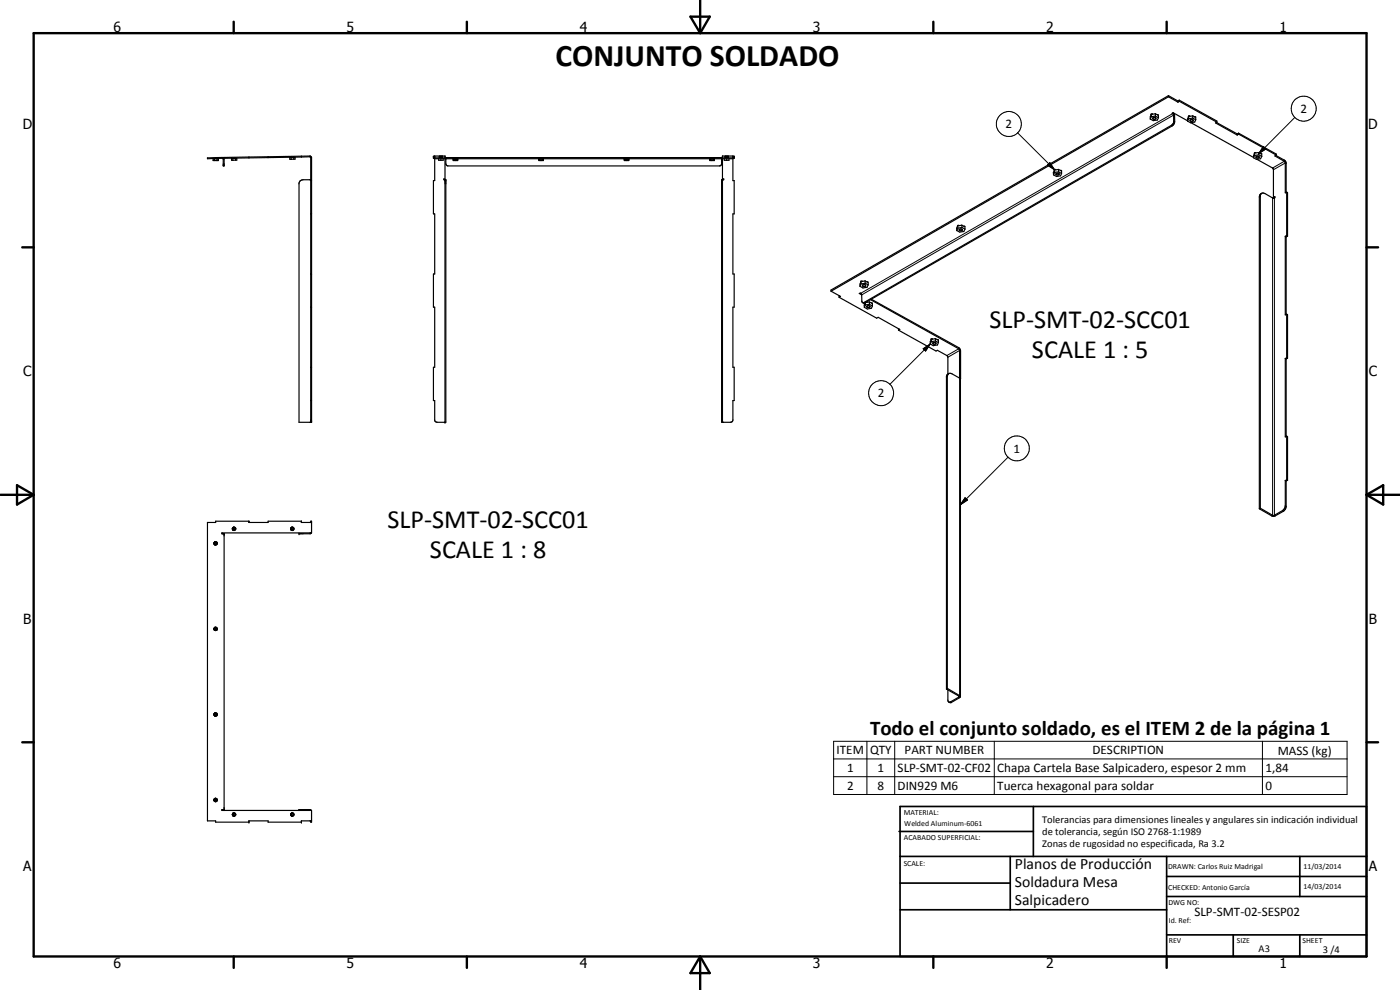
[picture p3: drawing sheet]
<svg xmlns="http://www.w3.org/2000/svg" width="420mm" height="297mm" viewBox="0 0 420 297" stroke-linecap="round" stroke-linejoin="round" font-family="sans-serif">
<g fill="none" stroke="#000" stroke-width=".35">
<path d="M345.5 34.2l-.3 1.5M345.5 34.2v.8M345.5 35l-.3 .7M346 35.3l.5-.1 .4 .2a.42 .42 0 0 1-.5 .4 .42 .42 0 0 1-.4-.5zM346.7 34.1l-1.2 .1M346.7 34.1l.9 .4 .1 .8M346.7 34.1v.7M346.7 34.8l1 .5M346.7 34.8l-1.2 .2M347.7 35.3l-.4 .7-1.2 .2-.9-.5M350.7 28.7l-101.3 58.3v.4M350.7 28.7l2.8 1.6"/>
<path d="M350.7 29l2.8 1.6M350.7 29l-101.3 58.4M350.7 28.7v.3M352.1 33.8l.4 .7v2l-.1 .6-.6 .7-92.2 53M352.1 33.8l-.3 .2 .4 .5v2.1l-.6 1-92.2 53.1-.5 .1M352.1 33.8l4.3 2.4M353.5 30.3v.3M353.9 30.1l-.4 .2M353.9 30.1l11.3 6.2v.4M353.9 30.1v.3M353.9 30.4l11.3 6.3M353.9 30.4l-.4 .2"/>
<path d="M356.7 34.8l-.3 1.5M356.7 34.8v.8M356.7 35.6l-.3 .7M357.2 36.1a.53 .53 0 0 1 .5-.3 .53 .53 0 0 1 .4 .4l-.7 .2zM357.5 36.8l18.7 10.4M358 34.8l.8 .3v.8M358 34.8h-1.3M358 34.8v.6M358 35.4l.8 .5M358 35.4l-1.3 .2M358.8 35.9l-.2 .7-1.3 .2-.9-.5M365.1 36.7l6.2 3.5"/>
<path d="M365.2 36.7l-.4 .2 6.5 3.6M371.7 40l11.3 6.2v.3M371.7 40l-.4 .2M371.7 40l.1 .3M64 47.5v.7h1.6l-.1-.6-.3-.1M64 47.5h.9M64.2 47.5l.1 .2M64.3 47.7v.5M64.7 47.3l-2.4 .1v.2l2.5-.1M64.7 47.3l.1 .2M65.1 47.5v.7M66.7 47.5l.3 .3v2h.3l-.1-2.3"/>
<path d="M69.5 47.5v.6h.4M69.5 47.5h.9M69.8 47.5h.1M69.9 47.5v.6M70.6 47.5l.1 .5M70.7 48l-.8 .1M70.8 47.5h.3v.5h-.4M74.7 47.1l-10 .2M74.7 47.4l-9.9 .1M74.7 47.1v.3M80.5 47l-5.8 .1M80.5 47l12.6-.2 .4 .5v79.4h-3.8v-71.8a1.18 1.18 0 0 1 1.3-1h2.2"/>
<path d="M80.5 47.3l-5.8 .1M80.5 47v.3M86.9 47.2l.1 .6h.4M87.1 47.2h.9M87.3 47.2h.1M87.4 47.2v.6M88.2 47.2v.6M88.2 47.8h-.8M88.3 47.2h.2v.6h-.3M90.5 47.1l2.5-.1 .2 .3v79.4M90.5 47.1l-10 .2M90.5 46.9v.2"/>
<path d="M93.2 54.2h.3M130.1 47.3h.4v6.9h-.4v10h.4v18h-.4v10h.4v18h-.4v10h.4v6l.3 .4 .4 .1h2.6v-72.8h-.6v-.2h.4v-6.1M130.1 47h.4l-.4 .1M130.5 47.5h-.4v-.6l3.5-.1v.5h83.2v-.5l3.5 .1v.6h-.3M130.5 47.6h89.5M130.5 47.4h89.5M131.6 47.6v.5h1.4v-.5M131.8 46.9h1M131.8 47.2h1M132.3 47.6v.5M133.6 53.9v72.8M133.8 47.6v1.7l.6 .5h81.5l.7-.5v-1.7"/>
<path d="M136.2 47.6h-.2v.6h1.4l-.2-.6M136.2 47.6v.1M136.6 47.6v.1M136.7 47.6v.6M136.9 47.6v.1M137.2 47.6v.1M161.9 47.6h-.2v.6h1.4v-.6h-.2M161.9 47.6v.1M162.2 47.6v.1M162.4 47.6v.6M162.5 47.6v.1M162.9 47.6v.1"/>
<path d="M187.5 47.6h-.1v.6h1.3v-.6h-.2M187.5 47.6v.1M187.9 47.6v.1M188 47.6v.6M188.2 47.6v.1M188.5 47.6v.1M213.2 47.6h-.2v.6h1.4v-.6h-.2M213.2 47.6v.1M213.5 47.6v.1M213.7 47.6v.6M213.9 47.6v.1M214.2 47.6v.1"/>
<path d="M216.8 53.9v72.8M217.4 47.6v.5h1.4v-.5M217.6 46.9h1M217.6 47.2h1M218.1 47.6v.5M220.3 47.3h-.3v6.9h.3v10h-.3v18h.3v10h-.3v18h.3v10h-.3v5.8l-.3 .5-.5 .2h-2.6v-72.8h.6v-.2h-.4v-6.1M220.3 47h-.3l.3 .1M316.5 50.9l-.4 .8 .1 .8M316.5 50.9v.8M316.5 51.7l-.3 .8M317 52.1l.4-.2 .5 .4-.9 .2zM317.7 50.8l-1.2 .1"/>
<path d="M317.7 50.8l.9 .4v.9M317.7 50.8v.8M317.7 51.6l.9 .5M317.7 51.6l-1.2 .1M318.6 52.1l-.3 .6-1.2 .3-.9-.5M371.3 40.2v.3M371.8 40.3l11.2 6.2M371.8 40.3l-.5 .2M376.5 46.1l-.3 1.2M376.5 45.8v.9M376.5 45.8v.2M376.5 46.7l-.3 .6"/>
<path d="M377 47a.48 .48 0 0 1 .5-.2 .48 .48 0 0 1 .4 .5l-.8 .1zM377.2 47.8l4.9 2.9 .1 8.5M377.7 45.8h-1.2M377.7 45.8l1 .3v.8M377.7 45.8l.1 .6M377.8 46.4l.9 .5M377.8 46.4l-1.3 .3M378.4 58.2l-.2 .5v93.8M378.7 58l-.3 .2M378.7 46.9l-.4 .7-1.2 .2-.9-.5M382.2 59.2l.4-.2-.1 .4M382.2 59.2l.3 .2"/>
<path d="M382.5 59.4h-.5l-2.4-1.3a1.11 1.11 0 0 0-1.7 1v93.6M382.9 46.6l2.7 1.5 .4 .8v8.8M383 46.5l-.4 .3 2.9 1.6 .2 .4v9.1l.5-.2M386.2 57.7l.2 .1v13.1M386.2 57.7v13M93.2 64.2h.3M287.4 67.6l-.3 .9v.7M287.4 67.6l.1 .9M287.5 68.5l-.4 .7M287.9 68.9l.7-.2 .2 .3a.54 .54 0 0 1-.5 .2 .54 .54 0 0 1-.4-.3zM288.7 67.6h-1.3M288.7 67.6l.9 .3v.8"/>
<path d="M288.7 67.6v.6M288.7 68.2l.9 .5M288.7 68.2l-1.2 .3M289.6 68.7l-.3 .8-1.3 .1-.9-.4M385.7 70.9v23.6l.5-.2M385.7 70.9l.3 .2M386 71.1v23.3M386.2 70.7l-.5 .2M386.2 70.7l.2 .2M386.4 70.9l-.4 .2M93.2 92.2h.3M93.2 82.2h.3"/>
<path d="M249.4 87.4l2.9 1.5-.5 .3M251.8 89.2l11.3 6.3 .5-.3 6.4 3.6-.3 .3M252 88.8l-.2 .4M257.9 88.1l.3-.2 .4 .6zM258.4 84.4l-.3 1.5M258.4 84.4v.8M258.4 85.2l-.3 .7M258.6 88.5v2l.5 .4 .5-.1M258.9 85.5l.5-.1 .3 .2a.42 .42 0 0 1-.4 .4 .42 .42 0 0 1-.4-.5zM259.6 90.8l-.2 1.4M259.6 84.3l-1.2 .1M259.6 84.3l1 .4v.8"/>
<path d="M259.6 84.3l.1 .7M259.7 85l.9 .5M259.7 85l-1.3 .2M259.7 90.8v.7M259.7 91.5l-.3 .7M260.2 91.9h.9a.42 .42 0 0 1-.5 .4 .42 .42 0 0 1-.4-.4zM260.6 85.5l-.4 .7-1.2 .2-.9-.5M260.9 90.6h-.9M260.9 90.6l.9 .4v.8M260.9 90.6v.7M260.9 91.3l.9 .5M260.9 91.3l-1.2 .2"/>
<path d="M261.3 89.9l26.5 14.8 .2 .3v8.5M261.5 89.8l26.2 14.5 .6 1v8.4M261.8 91.8l-.3 .7-1.2 .2-.9-.5M269.7 99.1l11.2 6.2 .4-.2 3 1.6 .2 .5v5M269.8 98.7l-.1 .4M386.2 94.3l.2 .1v13.1M386.2 94.3v13M93.2 110.2h.3M279.5 101.7l-.3 1.5M279.5 101.7v.8M279.5 102.5l-.3 .7M279.9 102.9l.8-.1a.42 .42 0 0 1-.2 .6 .42 .42 0 0 1-.5-.3z"/>
<path d="M280.7 101.6l-1.2 .1M280.7 101.6l.9 .4v.8M280.7 101.6v.7M280.7 102.3l.9 .5M280.7 102.3l-1.2 .2M281.6 102.8l-.3 .7-1.2 .2-.9-.5M284.5 112.3l-.5 .6v93.9M284.8 112.1l-.3 .2M288 113.5l.2 .2M288 113.5l.3 .2M288 113.5l-2.3-1.3a.88 .88 0 0 0-1-.1 .88 .88 0 0 0-.4 .9v93.5M288.2 113.7h.1"/>
<path d="M288.2 113.7v95.3M385.7 107.6v23.5l.5-.2M385.7 107.6l.3 .1M386 107.7v23.3M386.2 107.3l-.5 .3M386.2 107.3l.2 .2M386.4 107.5l-.4 .2M93.2 120.2h.3M386.2 130.9l.2 .2v13M386.2 130.9v13M69.8 158.6v.1M69.8 158.7l.1 .3"/>
<path d="M69.9 158.3a.51 .51 0 0 1 .7 0 .51 .51 0 0 1 0 .7 .51 .51 0 0 1-.7 0M69.9 158.3l-.1 .3M70 158.7v.1M70.1 158.4l-.1 .3M70.1 158.4h.3a.31 .31 0 0 1 .1 .5 .31 .31 0 0 1-.5-.2M70.1 158.4l-.1 .2M70.1 158.9l.2 .1M87.4 158.7l.4 .3M87.4 158.7l.1 .1M87.7 158.4l.4 .3-.4 .3M87.7 158.4l-.3 .2M87.7 158.4l-.3 .3"/>
<path d="M89.7 159.9v.2h3.5l.2-.2M93.2 156.8v-.4h.3v3.5h-26.9v.2h.7v82.8h-.7v.3h26.9v3.5h-.3v-.4M93.5 156.8h-3v-.4h-10v.4h-5.8v-.4h-10v.4h-2.4v89.5h2.4v.4h10v-.4h5.8v.4h10v-.4h3M378.2 152.5l-.3 .2M385.7 144.2v7.6l-.5 1.1-3.1 1.8-3.9-2.2M385.7 144.2l.3 .1M386 144.3v7.8l-.5 1-2.9 1.8h-.6l-4.1-2.2M386.2 143.9l-.5 .3M386.2 143.9l.2 .2M386.4 144.1l-.4 .2M64.5 163v.1M64.6 162.7l.4 .1 .1 .3-.3 .2-.3-.1"/>
<path d="M64.6 162.7l-.1 .2M64.6 162.7l-.2 .4 .3 .2M64.5 188.5a.32 .32 0 0 1 .6 .1 .32 .32 0 0 1-.4 .4M64.5 188.5v.3l.2 .2M64.5 188.5l.1 .5M64.4 214.4l.1-.2a.32 .32 0 0 1 .5 .1 .32 .32 0 0 1-.3 .4M64.4 214.4l.3 .3M64.5 214.3v.1M64.5 214.4l.1 .2M284 206.8l3.7 2 .1 .3-2.5 1.5-.5 .1-.3-.6v-3.1M284.3 206.5l3.9 2.5M284.3 206.5l-.3 .3"/>
<path d="M288.2 209l-2.8 1.8-.7-.2M64.5 239.9v.2M64.5 239.8h.5v.4l-.4 .1zM64.4 240.1l.3 .2M69.8 244.3v.2M69.8 244.5l.1 .3M69.9 244l-.1 .3M70 244.5l.1 .1M70.1 244.2l-.1 .1M70.1 243.9l-.2 .1M70.1 244.7h.2M70.3 243.9a.51 .51 0 0 1 .4 .7 .51 .51 0 0 1-.8 .2"/>
<path d="M70.3 243.9l-.4 .1M70.3 243.9l-.2 .1M87.4 244.5l.4 .2M87.5 244.2l-.1 .3M87.5 244.2a.32 .32 0 0 1 .5 .1 .32 .32 0 0 1-.1 .4 .32 .32 0 0 1-.5-.3M87.5 244.2l-.1 .1M87.7 243.9a.5 .5 0 0 1 .6 .6 .5 .5 0 0 1-.8 .3 .5 .5 0 0 1-.1-.8M87.7 243.9l-.3 .1M89.7 243.2v-.3h3.3l.4 .3"/>
<circle cx="87.8" cy="158.7" r=".5"/>
<circle cx="64.7" cy="163" r=".5"/>
<circle cx="64.7" cy="188.7" r=".5"/>
<circle cx="64.7" cy="214.4" r=".5"/>
<circle cx="64.7" cy="240" r=".5"/>
<circle cx="70.3" cy="244.4" r=".3"/>
</g>
<g fill="#000">
<circle cx="130.5" cy="46.8" r=".18"/>
<circle cx="133.6" cy="53.9" r=".18"/>
<circle cx="133.6" cy="46.8" r=".18"/>
<circle cx="133.8" cy="47.3" r=".18"/>
<circle cx="136" cy="47.7" r=".18"/>
<circle cx="136.2" cy="47.6" r=".18"/>
<circle cx="136.2" cy="47.7" r=".18"/>
<circle cx="136.2" cy="47.3" r=".18"/>
<circle cx="137.2" cy="47.3" r=".18"/>
<circle cx="137.2" cy="47.7" r=".18"/>
<circle cx="137.2" cy="47.6" r=".18"/>
<circle cx="137.4" cy="47.7" r=".18"/>
<circle cx="161.7" cy="47.7" r=".18"/>
<circle cx="161.9" cy="47.3" r=".18"/>
<circle cx="161.9" cy="47.6" r=".18"/>
<circle cx="161.9" cy="47.7" r=".18"/>
<circle cx="162.9" cy="47.6" r=".18"/>
<circle cx="163.1" cy="47.7" r=".18"/>
<circle cx="187.4" cy="47.7" r=".18"/>
<circle cx="187.5" cy="47.6" r=".18"/>
<circle cx="188.5" cy="47.6" r=".18"/>
<circle cx="188.7" cy="47.7" r=".18"/>
<circle cx="213" cy="47.7" r=".18"/>
<circle cx="213.2" cy="47.6" r=".18"/>
<circle cx="214.2" cy="47.6" r=".18"/>
<circle cx="214.2" cy="47.7" r=".18"/>
<circle cx="214.4" cy="47.7" r=".18"/>
<circle cx="216.6" cy="47.3" r=".18"/>
<circle cx="216.8" cy="46.8" r=".18"/>
<circle cx="220" cy="46.8" r=".18"/>
<circle cx="288" cy="113.5" r=".18"/>
<circle cx="133.6" cy="126.7" r=".18"/>
<circle cx="74.7" cy="156.4" r=".18"/>
<circle cx="90.5" cy="156.4" r=".18"/>
<circle cx="67.3" cy="160.1" r=".18"/>
<circle cx="89.7" cy="160.1" r=".18"/>
<circle cx="67.3" cy="242.9" r=".18"/>
<circle cx="74.7" cy="246.7" r=".18"/>
<circle cx="89.7" cy="242.9" r=".18"/>
<circle cx="90.5" cy="246.7" r=".18"/>
</g>
<g fill="none" stroke="#000" stroke-width=".3">
<path d="M305.4 39.8l11.1 11.1M351.6 37.6l.2 .2M351.9 33.9l-93.6 54.1M352.2 36.4l.3 .1M352.5 34.7l-.3-.2-93.6 54M388.6 35.2l-10.9 10.9M314.4 49.5l.7-.7 1.4 2.1zM378.2 58.9l-.3 .2M379.2 44l.7 .7-2.2 1.4zM381.9 59.4v95.2M382.5 59.4v95.2M385.4 48v.4l-3.5 2"/>
<path d="M386 49l-.3-.1-3.5 2M259.4 90.7l.2 .1M277.1 104.6l2.1-1.4-1.4 2.1zM279.2 103.2l-12.1 12.1M284.3 113l-.3 .2M287.7 104.3v.3l-3.5 2.1M288 113.5v95.2M288.3 105.3l-.3-.1-3.5 2M302.5 137.2l-14.3 14.2M289.6 149.4l.8 .6-2.2 1.4zM384.9 153.2l.2 .2M385.7 151.8l.3 .1"/>
<path d="M285.3 210.6l.3 .1M287.7 208.8v.4M250.2 222.4h154.1v16h-154.1zM250.2 227.7h154.1M250.2 233h154.1M260.2 222.4v16M268.5 222.4v16M298.4 222.4v16M378.9 222.4v16"/>
<circle cx="302.8" cy="37.2" r="3.7"/>
<circle cx="391.3" cy="32.6" r="3.8"/>
<circle cx="264.4" cy="117.9" r="3.8"/>
<circle cx="305.2" cy="134.5" r="3.8"/>
</g>
<g fill="none" stroke="#000" stroke-width=".71">
<path d="M10.1 9.9h400v277.1h-400zM70.1 6.5v3.4M140.1 6.5v3.4M207.2 5h5.8l-2.9 4.9zM210.1 0v9.9M280.1 6.5v3.4M350.1 6.5v3.4M6.7 74.2h3.4M410.1 74.2h3.5M.1 148.5h10M5.1 145.6l5 2.9-5 2.9zM410.1 148.5h10"/>
<path d="M410.1 148.5l5-2.9v5.8zM6.7 222.7h3.4M410.1 222.7h3.5M70.1 287v3.4M140.1 287v3.4M210.1 287v10M210.1 287l2.9 5h-5.8zM280.1 287v3.4M350.1 287v3.4"/>
</g>
<g fill="none" stroke="#000" stroke-width=".51">
<path d="M269.8 249.5h40.3M270.1 242h140v45h-140zM270.1 257h140M303.2 257v16M310.1 242v15M350.1 257v30M390.1 257v12M270.1 265h33.1M270.1 273h80M350.1 269h60M350.1 263h60M350.1 280.5h60"/>
<path d="M370.1 280.5v6.5M390.1 280.5v6.5"/>
</g>
<path d="M314.4 49.5l.7-.7 1.4 2.1zM379.2 44l.7 .7-2.2 1.4zM277.1 104.6l2.1-1.4-1.4 2.1zM289.6 149.4l.8 .6-2.2 1.4z" fill="#000"/>
<text font-size="9.4" x="166.7" y="19.8">CONJUNTO SOLDADO</text>
<g font-size="7.9">
<text x="297" y="98.5">SLP-SMT-02-SCC01</text>
<text x="309.7" y="107.5">SCALE 1 : 5</text>
<text x="116.3" y="158.5">SLP-SMT-02-SCC01</text>
<text x="129" y="167.5">SCALE 1 : 8</text>
</g>
<text font-size="6.3" x="261.1" y="220.5">Todo el conjunto soldado, es el ITEM 2 de la página 1</text>
<g font-size="4.7">
<text x="304.6" y="260.8">Planos de Producción</text>
<text x="304.6" y="266.2">Soldadura Mesa</text>
<text x="304.6" y="271.6">Salpicadero</text>
</g>
<g font-size="4.2">
<text x="34" y="9.6">6</text>
<text x="104" y="9.6">5</text>
<text x="174" y="9.6">4</text>
<text x="244" y="9.6">3</text>
<text x="314" y="9.6">2</text>
<text x="384" y="9.6">1</text>
<text x="6.8" y="38.7">D</text>
<text x="410.6" y="38.7">D</text>
<text x="7" y="112.9">C</text>
<text x="410.8" y="112.9">C</text>
<text x="7" y="187.1">B</text>
<text x="410.8" y="187.1">B</text>
<text x="7" y="261.4">A</text>
<text x="410.8" y="261.4">A</text>
<text x="34" y="290.4">6</text>
<text x="104" y="290.4">5</text>
<text x="174" y="290.4">4</text>
<text x="244" y="290.4">3</text>
<text x="314" y="290.4">2</text>
<text x="384" y="290.4">1</text>
</g>
<g font-size="3.9">
<text x="390.3" y="33.9">2</text>
<text x="301.8" y="38.5">2</text>
<text x="263.5" y="119.3">2</text>
<text x="304.2" y="135.8">1</text>
<text x="251.1" y="226.3">ITEM</text>
<text x="261.1" y="226.4">QTY</text>
<text x="271.5" y="226.3">PART NUMBER</text>
<text x="327.9" y="226.4">DESCRIPTION</text>
<text x="383.5" y="226.4">MASS (kg)</text>
<text x="254.2" y="231.6">1</text>
<text x="263.3" y="231.6">1</text>
<text x="269.4" y="231.6">SLP-SMT-02-CF02</text>
<text x="299.3" y="231.7">Chapa Cartela Base Salpicadero, espesor 2 mm</text>
<text x="379.8" y="231.6">1,84</text>
<text x="254.2" y="237">2</text>
<text x="263.3" y="237">8</text>
<text x="269.4" y="237">DIN929 M6</text>
<text x="299.3" y="237">Tuerca hexagonal para soldar</text>
<text x="379.8" y="237">0</text>
<text x="358.5" y="275">SLP-SMT-02-SESP02</text>
</g>
<g font-size="3.1">
<text x="312.7" y="246.8">Tolerancias para dimensiones lineales y angulares sin indicación individual</text>
<text x="312.7" y="250.4">de tolerancia, según ISO 2768-1:1989</text>
<text x="312.7" y="254">Zonas de rugosidad no especificada, Ra 3.2</text>
<text x="377.7" y="285.6">A3</text>
<text x="397" y="285.9">3 /4</text>
</g>
<g font-size="2.4">
<text x="271.2" y="244.4">MATERIAL:</text>
<text x="271.3" y="252">ACABADO SUPERFICIAL:</text>
<text x="271.4" y="247.9">Welded Aluminum-6061</text>
<text x="271.2" y="259.7">SCALE:</text>
<text x="350.6" y="260.8">DRAWN: Carlos Ruiz Madrigal</text>
<text x="391.2" y="260.6">11/03/2014</text>
<text x="350.6" y="267.1">CHECKED: Antonio García</text>
<text x="391.2" y="266.7">14/03/2014</text>
<text x="350.6" y="271.4">DWG NO:</text>
<text x="350.8" y="276.9">Id. Ref:</text>
<text x="350.8" y="282.8">REV</text>
<text x="371.2" y="282.9">SIZE</text>
<text x="390.9" y="282.9">SHEET</text>
</g>
</svg>
